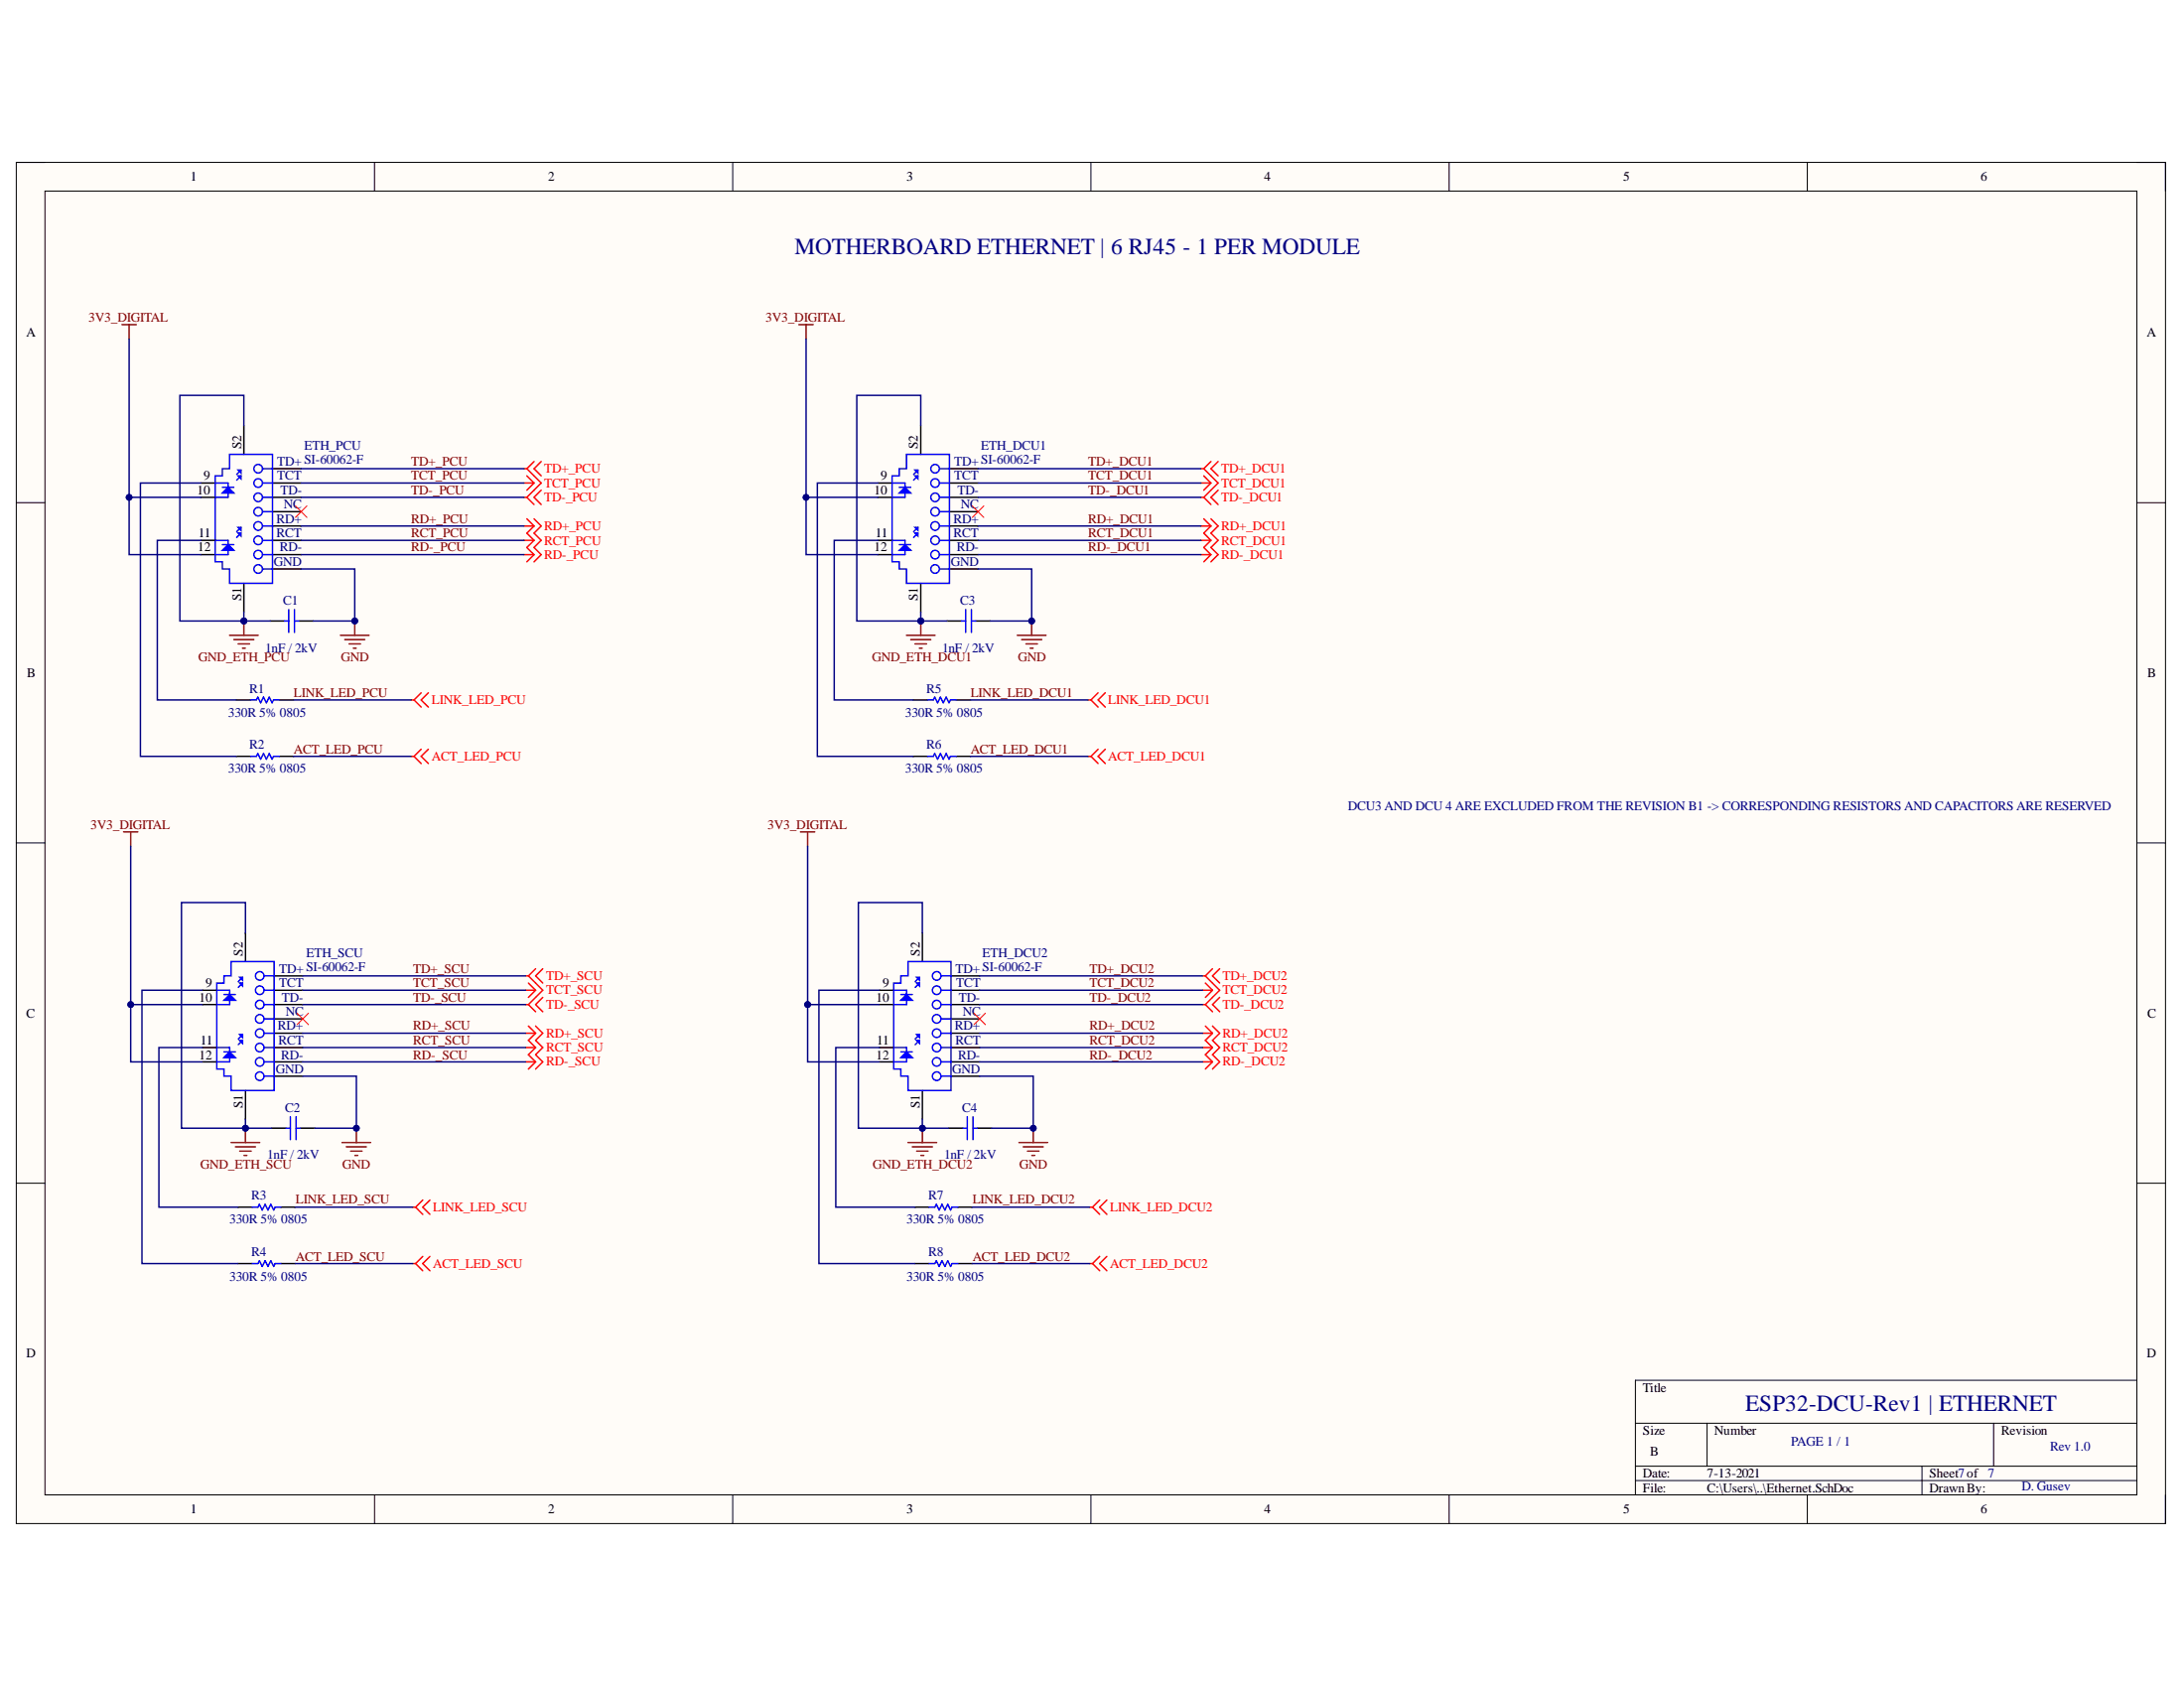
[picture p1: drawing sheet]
<svg xmlns="http://www.w3.org/2000/svg" width="279mm" height="216mm" viewBox="0 0 279 216" stroke-linecap="round" stroke-linejoin="round" font-family="sans-serif">
<path d="M2.1 20.8h274.9v174.1h-274.9z" fill-rule="evenodd" fill="#fffcf8"/>
<path d="M2.1 20.8h274.9v174.1h-274.9z" fill="none" stroke="#000" stroke-width=".13"/>
<path d="M5.8 24.4h267.6v166.8h-267.6z" fill-rule="evenodd" fill="#fffcf8"/>
<g fill="none" stroke="#000" stroke-width=".13">
<path d="M2.1 20.8h3.7M5.8 24.4h267.6v166.8h-267.6zM47.9 20.8v3.6M93.7 20.8v3.6M139.6 20.8v3.6M185.4 20.8v3.6M231.2 20.8v3.6M273.4 20.8h3.6v3.6M2.1 64.3h3.7M273.4 64.3h3.6M2.1 107.8h3.7M273.4 107.8h3.6"/>
<path d="M2.1 151.3h3.7M273.4 151.3h3.6M273.4 176.5h-64.2v14.7M47.9 191.2v3.7M93.7 191.2v3.7M139.6 191.2v3.7M185.4 191.2v3.7M209.2 182h64.2M209.2 187.5h64.2M209.2 189.4h64.2M218.4 182v5.5M231.2 191.2v3.7"/>
<path d="M245.9 187.5v3.7M255 182v5.5M277 191.2v3.7"/>
</g>
<path d="M31.2 54.5v3.6M34.9 59.9h3.6M31.2 74.6v3.7M34.9 72.8h3.6M34.9 70.9h3.6M34.9 69.1h3.6M34.9 67.3h3.6M34.9 61.8h3.6M34.9 63.6h3.6M34.9 65.4h3.6" fill="none" stroke="#000" stroke-width=".19"/>
<g fill="none" stroke="#00f" stroke-width=".19">
<path d="M29.4 58.1h5.5v16.5h-5.5v-1.8h-1v-.9h-.9v-11h.9v-1h1zM33.6 59.9h1.3M28.4 62.3h1.5M33.6 61.8h1.3M33.6 65.4h1.3M33.6 63.6h1.3M33.6 69.1h1.3M33.6 67.3h1.3M33.6 72.8h1.3M33.6 70.9h1.3"/>
<circle cx="33" cy="59.9" r=".55"/>
<circle cx="33" cy="72.8" r=".55"/>
<circle cx="33" cy="65.4" r=".55"/>
<circle cx="33" cy="70.9" r=".55"/>
<circle cx="33" cy="61.8" r=".55"/>
<circle cx="33" cy="67.3" r=".55"/>
<circle cx="33" cy="63.6" r=".55"/>
<circle cx="33" cy="69.1" r=".55"/>
</g>
<path d="M28.4 63.1l.8-.8 .7 .8z" fill="#00f"/>
<path d="M28.4 63.1l.8-.8 .7 .8zM29.2 61.8v1.8M30.8 60.9l-.5 .5M30.8 60.1l-.5 .6" fill="none" stroke="#00f" stroke-width=".19"/>
<path d="M30.5 60.1h.3v.4z" fill="#00f"/>
<path d="M30.5 60.1h.3v.4z" fill="none" stroke="#00f" stroke-width=".19"/>
<path d="M30.5 60.9h.3v.3z" fill="#00f"/>
<path d="M28.4 69.7h1.5M30.5 60.9h.3v.3z" fill="none" stroke="#00f" stroke-width=".19"/>
<path d="M28.4 70.4l.8-.7 .7 .7z" fill="#00f"/>
<path d="M28.4 70.4l.8-.7 .7 .7zM29.2 69.1v.6M29.2 70.4v.5M30.8 68.2l-.5 .5M30.8 67.5l-.5 .5" fill="none" stroke="#00f" stroke-width=".19"/>
<path d="M30.5 67.5h.3v.3z" fill="#00f"/>
<path d="M30.5 67.5h.3v.3z" fill="none" stroke="#00f" stroke-width=".19"/>
<path d="M30.5 68.2h.3v.4z" fill="#00f"/>
<path d="M27.5 61.8h1.7M27.5 63.6h1.7M27.5 69.1h1.7M27.5 70.9h1.7M30.5 68.2h.3v.4zM36.4 79.4h.5M36.9 78v2.9M37.7 78v2.9M37.7 79.4h.5M32.1 89.5h.7l.2-.3 .3 .7 .4-.7 .4 .7 .3-.7 .4 .7 .2-.4h.7M32.1 96.7h.7l.2-.3 .3 .7 .4-.7 .4 .7 .3-.7 .4 .7 .2-.4h.7" fill="none" stroke="#00f" stroke-width=".19"/>
<path d="M25.7 61.8h1.8M25.7 63.6h1.8M25.7 69.1h1.8M25.7 70.9h1.8M34.6 79.4h1.8M38.2 79.4h1.9M30.2 89.5h1.9M30.2 96.7h1.9M35.7 89.5h1.9M35.7 96.7h1.9" fill="none" stroke="#000" stroke-width=".19"/>
<path d="M31.2 79.4v1.9M29.4 81.3h3.6M29.9 81.8h2.6M30.5 82.4h1.4M31 82.9h.4" fill="none" stroke="#800000" stroke-width=".19"/>
<circle cx="31.2" cy="79.4" r=".37" fill="#000080"/>
<circle cx="31.2" cy="79.4" r=".37" fill="none" stroke="#000080" stroke-width=".13"/>
<path d="M45.4 79.4v1.9M43.6 81.3h3.6M44.1 81.8h2.6M44.7 82.4h1.4M45.2 82.9h.4" fill="none" stroke="#800000" stroke-width=".19"/>
<circle cx="45.4" cy="79.4" r=".37" fill="#000080"/>
<circle cx="45.4" cy="79.4" r=".37" fill="none" stroke="#000080" stroke-width=".13"/>
<path d="M37.8 64.7l1.5 1.5M39.3 64.7l-1.5 1.5" fill="none" stroke="#f00" stroke-width=".13"/>
<path d="M15.6 41.5h1.8M16.5 41.5v1.9" fill="none" stroke="#800000" stroke-width=".19"/>
<g fill="none" stroke="#f00" stroke-width=".19">
<path d="M67 59.9h.4M67.4 59.9l1.8 1.9-1.8 1.8M68.3 59l-.9 .9M69.2 59l-.9 .9 .9 1M67 61.8h1.3M67 63.6h.4M67 67.3h1.3M67 69.1h1.3M67 70.9h1.3M67.4 60.9l.9 .9M67.4 63.6l.9 .9M67.4 66.4l.9 .9"/>
<path d="M68.3 61.8l-.9 .9M68.3 67.3l-.9 .9 .9 .9M68.3 66.4l.9 .9-.9 .9 .9 .9-.9 .9 .9 .9-.9 1M68.3 69.1l-.9 .9 .9 .9M68.3 70.9l-.9 1M69.2 62.7l-.9 .9 .9 .9M52.6 89.5h.4M52.6 96.7h.4M53 89.5l.9 .9M53 96.7l.9 1M53.9 88.6l-.9 .9M53.9 95.8l-.9 .9"/>
<path d="M54.8 88.6l-.9 .9 .9 .9M54.8 95.8l-.9 .9 .9 1"/>
</g>
<path d="M31.4 119.3v3.7M31.4 139.5v3.6M35.1 137.6h3.6M35.1 135.8h3.6M35.1 134h3.6M35.1 132.2h3.6M35.1 126.7h3.6M35.1 128.5h3.6M35.1 124.8h3.6M35.1 130.3h3.6" fill="none" stroke="#000" stroke-width=".19"/>
<g fill="none" stroke="#00f" stroke-width=".19">
<path d="M28.7 127.2h1.4M29.6 123h5.5v16.5h-5.5v-1.9h-.9v-.9h-1v-11h1v-.9h.9zM33.8 126.7h1.3M33.8 130.3h1.3M33.8 128.5h1.3M33.8 124.8h1.3M33.8 134h1.3M33.8 132.2h1.3M33.8 137.6h1.3M33.8 135.8h1.3"/>
<circle cx="33.2" cy="137.6" r=".55"/>
<circle cx="33.2" cy="132.2" r=".55"/>
<circle cx="33.2" cy="134" r=".55"/>
<circle cx="33.2" cy="124.8" r=".55"/>
<circle cx="33.2" cy="135.8" r=".55"/>
<circle cx="33.2" cy="130.3" r=".55"/>
<circle cx="33.2" cy="128.5" r=".55"/>
<circle cx="33.2" cy="126.7" r=".55"/>
</g>
<path d="M29.4 127.2l.7 .7h-1.4z" fill="#00f"/>
<path d="M29.4 127.2l.7 .7h-1.4zM29.4 126.7v1.8M31 125.7l-.5 .6M31 125l-.5 .6" fill="none" stroke="#00f" stroke-width=".19"/>
<path d="M30.7 125h.3v.4z" fill="#00f"/>
<path d="M30.7 125h.3v.4z" fill="none" stroke="#00f" stroke-width=".19"/>
<path d="M30.7 125.7h.3v.4z" fill="#00f"/>
<path d="M28.7 134.5h1.4M30.7 125.7h.3v.4z" fill="none" stroke="#00f" stroke-width=".19"/>
<path d="M29.4 134.5l.7 .8h-1.4z" fill="#00f"/>
<path d="M29.4 134.5l.7 .8h-1.4zM29.4 134v.5M29.4 135.3v.5M31 133.1l-.5 .5M31 132.3l-.5 .6" fill="none" stroke="#00f" stroke-width=".19"/>
<path d="M30.7 132.3h.3v.4z" fill="#00f"/>
<path d="M30.7 132.3h.3v.4z" fill="none" stroke="#00f" stroke-width=".19"/>
<path d="M30.7 133.1h.3v.3z" fill="#00f"/>
<path d="M27.7 126.7h1.7M27.7 128.5h1.7M27.7 134h1.7M27.7 135.8h1.7M30.7 133.1h.3v.3zM32.3 154.4h.7l.2-.4 .3 .8 .4-.8 .4 .8 .3-.8 .4 .8 .2-.4h.7M36.6 144.3h.5M37.1 142.8v3M37.9 142.8v3M37.9 144.3h.5M32.3 161.6h.7l.2-.4 .3 .8 .4-.8 .4 .8 .3-.8 .4 .8 .2-.4h.7" fill="none" stroke="#00f" stroke-width=".19"/>
<path d="M25.9 126.7h1.8M25.9 128.5h1.8M25.9 134h1.8M25.9 135.8h1.8M30.4 154.4h1.9M34.8 144.3h1.8M35.9 154.4h1.9M38.4 144.3h1.9M30.4 161.6h1.9M35.9 161.6h1.9" fill="none" stroke="#000" stroke-width=".19"/>
<path d="M29.6 146.1h3.6M30.1 146.7h2.6M30.7 147.2h1.4M31.2 147.8h.4M31.4 144.3v1.8" fill="none" stroke="#800000" stroke-width=".19"/>
<circle cx="31.4" cy="144.3" r=".37" fill="#000080"/>
<circle cx="31.4" cy="144.3" r=".37" fill="none" stroke="#000080" stroke-width=".13"/>
<path d="M43.8 146.1h3.6M44.3 146.7h2.6M44.9 147.2h1.4M45.4 147.8h.4M45.6 144.3v1.8" fill="none" stroke="#800000" stroke-width=".19"/>
<circle cx="45.6" cy="144.3" r=".37" fill="#000080"/>
<circle cx="45.6" cy="144.3" r=".37" fill="none" stroke="#000080" stroke-width=".13"/>
<path d="M38 129.6l1.5 1.5M39.5 129.6l-1.5 1.5" fill="none" stroke="#f00" stroke-width=".13"/>
<path d="M15.8 106.4h1.8M16.7 106.4v1.8" fill="none" stroke="#800000" stroke-width=".19"/>
<g fill="none" stroke="#f00" stroke-width=".19">
<path d="M67.2 124.8h.4M67.2 126.7h1.3M67.2 128.5h.4M67.2 132.2h1.3M67.2 134h1.3M67.2 135.8h1.3M67.6 124.8l1.8 1.9-1.8 1.8M67.6 125.7l.9 1M67.6 128.5l.9 .9M67.6 131.2l.9 1M68.5 123.9l-.9 .9M68.5 126.7l-.9 .9"/>
<path d="M68.5 132.2l-.9 .9 .9 .9M68.5 131.2l.9 1-.9 .9 .9 .9-.9 .9 .9 .9-.9 .9M68.5 134l-.9 .9 .9 .9M68.5 135.8l-.9 .9M69.4 123.9l-.9 .9 .9 .9M69.4 127.6l-.9 .9 .9 .9M52.8 154.4h.4M53.2 154.4l.9 .9M54.1 153.5l-.9 .9M55 153.5l-.9 .9 .9 .9M52.8 161.6h.4M53.2 161.6l.9 .9"/>
<path d="M54.1 160.7l-.9 .9M55 160.7l-.9 .9 .9 .9"/>
</g>
<path d="M16.5 63.6v7.3h9.2" fill="none" stroke="#000080" stroke-width=".19"/>
<circle cx="16.5" cy="63.6" r=".37" fill="#000080"/>
<circle cx="16.5" cy="63.6" r=".37" fill="none" stroke="#000080" stroke-width=".13"/>
<path d="M16.5 43.4v20.2h9.2" fill="none" stroke="#000080" stroke-width=".19"/>
<circle cx="16.5" cy="63.6" r=".37" fill="#000080"/>
<circle cx="16.5" cy="63.6" r=".37" fill="none" stroke="#000080" stroke-width=".13"/>
<path d="M31.2 54.5v-3.9h-8.2v28.8h8.2M25.7 61.8h-7.7v34.9h12.2M25.7 69.1h-5.6v20.4h10.1" fill="none" stroke="#000080" stroke-width=".19"/>
<circle cx="31.2" cy="79.4" r=".37" fill="#000080"/>
<circle cx="31.2" cy="79.4" r=".37" fill="none" stroke="#000080" stroke-width=".13"/>
<path d="M31.2 78.3v1.1h3.4" fill="none" stroke="#000080" stroke-width=".19"/>
<circle cx="31.2" cy="79.4" r=".37" fill="#000080"/>
<circle cx="31.2" cy="79.4" r=".37" fill="none" stroke="#000080" stroke-width=".13"/>
<path d="M38.5 72.8h6.9v6.6h-5.3M37.6 96.7h15M37.6 89.5h15" fill="none" stroke="#000080" stroke-width=".19"/>
<circle cx="45.4" cy="79.4" r=".37" fill="#000080"/>
<circle cx="45.4" cy="79.4" r=".37" fill="none" stroke="#000080" stroke-width=".13"/>
<path d="M38.5 59.9h28.5M38.5 61.8h28.5M38.5 63.6h28.5M38.5 67.3h28.5M38.5 69.1h28.5M38.5 70.9h28.5M16.7 128.5v7.3h9.2" fill="none" stroke="#000080" stroke-width=".19"/>
<circle cx="16.7" cy="128.5" r=".37" fill="#000080"/>
<circle cx="16.7" cy="128.5" r=".37" fill="none" stroke="#000080" stroke-width=".13"/>
<path d="M16.7 108.2v20.3h9.2" fill="none" stroke="#000080" stroke-width=".19"/>
<circle cx="16.7" cy="128.5" r=".37" fill="#000080"/>
<circle cx="16.7" cy="128.5" r=".37" fill="none" stroke="#000080" stroke-width=".13"/>
<path d="M31.4 119.3v-3.9h-8.2v28.9h8.2M25.9 126.7h-7.7v34.9h12.2M25.9 134h-5.6v20.4h10.1" fill="none" stroke="#000080" stroke-width=".19"/>
<circle cx="31.4" cy="144.3" r=".37" fill="#000080"/>
<circle cx="31.4" cy="144.3" r=".37" fill="none" stroke="#000080" stroke-width=".13"/>
<path d="M31.4 143.1v1.2h3.4" fill="none" stroke="#000080" stroke-width=".19"/>
<circle cx="31.4" cy="144.3" r=".37" fill="#000080"/>
<circle cx="31.4" cy="144.3" r=".37" fill="none" stroke="#000080" stroke-width=".13"/>
<path d="M38.7 137.6h6.9v6.7h-5.3M37.8 154.4h15M37.8 161.6h15" fill="none" stroke="#000080" stroke-width=".19"/>
<circle cx="45.6" cy="144.3" r=".37" fill="#000080"/>
<circle cx="45.6" cy="144.3" r=".37" fill="none" stroke="#000080" stroke-width=".13"/>
<path d="M38.7 124.8h28.5M38.7 126.7h28.5M38.7 128.5h28.5M38.7 132.2h28.5M38.7 134h28.5M38.7 135.8h28.5" fill="none" stroke="#000080" stroke-width=".19"/>
<path d="M117.8 54.5v3.6M121.5 59.9h3.6M117.8 74.6v3.7M121.5 72.8h3.6M121.5 70.9h3.6M121.5 69.1h3.6M121.5 67.3h3.6M121.5 61.8h3.6M121.5 63.6h3.6M121.5 65.4h3.6" fill="none" stroke="#000" stroke-width=".19"/>
<g fill="none" stroke="#00f" stroke-width=".19">
<path d="M116 58.1h5.5v16.5h-5.5v-1.8h-1v-.9h-.9v-11h.9v-1h1zM120.2 59.9h1.3M115 62.3h1.5M120.2 61.8h1.3M120.2 65.4h1.3M120.2 63.6h1.3M120.2 69.1h1.3M120.2 67.3h1.3M120.2 72.8h1.3M120.2 70.9h1.3"/>
<circle cx="119.6" cy="59.9" r=".55"/>
<circle cx="119.6" cy="65.4" r=".55"/>
<circle cx="119.6" cy="72.8" r=".55"/>
<circle cx="119.6" cy="70.9" r=".55"/>
<circle cx="119.6" cy="61.8" r=".55"/>
<circle cx="119.6" cy="67.3" r=".55"/>
<circle cx="119.6" cy="63.6" r=".55"/>
<circle cx="119.6" cy="69.1" r=".55"/>
</g>
<path d="M115 63.1l.8-.8 .7 .8z" fill="#00f"/>
<path d="M115 63.1l.8-.8 .7 .8zM115.8 61.8v1.8M117.4 60.9l-.5 .5M117.4 60.1l-.5 .6" fill="none" stroke="#00f" stroke-width=".19"/>
<path d="M117.1 60.1h.3v.4z" fill="#00f"/>
<path d="M117.1 60.1h.3v.4z" fill="none" stroke="#00f" stroke-width=".19"/>
<path d="M117.1 60.9h.3v.3z" fill="#00f"/>
<path d="M115 69.7h1.5M117.1 60.9h.3v.3z" fill="none" stroke="#00f" stroke-width=".19"/>
<path d="M115 70.4l.8-.7 .7 .7z" fill="#00f"/>
<path d="M115 70.4l.8-.7 .7 .7zM115.8 69.1v.6M115.8 70.4v.5M117.4 68.2l-.5 .5M117.4 67.5l-.5 .5" fill="none" stroke="#00f" stroke-width=".19"/>
<path d="M117.1 67.5h.3v.3z" fill="#00f"/>
<path d="M117.1 67.5h.3v.3z" fill="none" stroke="#00f" stroke-width=".19"/>
<path d="M117.1 68.2h.3v.4z" fill="#00f"/>
<path d="M114.1 61.8h1.7M114.1 63.6h1.7M114.1 69.1h1.7M114.1 70.9h1.7M117.1 68.2h.3v.4zM123 79.4h.5M123.5 78v2.9M124.3 78v2.9M124.3 79.4h.5M118.7 89.5h.7l.2-.3 .3 .7 .4-.7 .4 .7 .3-.7 .4 .7 .2-.4h.7M118.7 96.7h.7l.2-.3 .3 .7 .4-.7 .4 .7 .3-.7 .4 .7 .2-.4h.7" fill="none" stroke="#00f" stroke-width=".19"/>
<path d="M112.3 61.8h1.8M112.3 63.6h1.8M112.3 69.1h1.8M112.3 70.9h1.8M121.2 79.4h1.8M124.8 79.4h1.9M116.8 89.5h1.9M116.8 96.7h1.9M122.3 89.5h1.9M122.3 96.7h1.9" fill="none" stroke="#000" stroke-width=".19"/>
<path d="M117.8 79.4v1.9M116 81.3h3.6M116.5 81.8h2.6M117.1 82.4h1.4M117.6 82.9h.4" fill="none" stroke="#800000" stroke-width=".19"/>
<circle cx="117.8" cy="79.4" r=".37" fill="#000080"/>
<circle cx="117.8" cy="79.4" r=".37" fill="none" stroke="#000080" stroke-width=".13"/>
<path d="M132 79.4v1.9M130.1 81.3h3.7M130.7 81.8h2.6M131.2 82.4h1.5M131.8 82.9h.4" fill="none" stroke="#800000" stroke-width=".19"/>
<circle cx="132" cy="79.4" r=".37" fill="#000080"/>
<circle cx="132" cy="79.4" r=".37" fill="none" stroke="#000080" stroke-width=".13"/>
<path d="M124.4 64.7l1.5 1.5M125.9 64.7l-1.5 1.5" fill="none" stroke="#f00" stroke-width=".13"/>
<path d="M102.2 41.5h1.8M103.1 41.5v1.9" fill="none" stroke="#800000" stroke-width=".19"/>
<g fill="none" stroke="#f00" stroke-width=".19">
<path d="M153.6 59.9h.4M154 59.9l1.8 1.9-1.8 1.8M154.9 59l-.9 .9M155.8 59l-.9 .9 .9 1M153.6 61.8h1.3M153.6 63.6h.4M153.6 67.3h1.3M153.6 69.1h1.3M153.6 70.9h1.3M154 60.9l.9 .9M154 63.6l.9 .9M154 66.4l.9 .9"/>
<path d="M154.9 61.8l-.9 .9M154.9 67.3l-.9 .9 .9 .9M154.9 66.4l.9 .9-.9 .9 .9 .9-.9 .9 .9 .9-.9 1M154.9 69.1l-.9 .9 .9 .9M154.9 70.9l-.9 1M155.8 62.7l-.9 .9 .9 .9M139.2 89.5h.4M139.2 96.7h.4M139.6 89.5l.9 .9M139.6 96.7l.9 1M140.5 88.6l-.9 .9M140.5 95.8l-.9 .9"/>
<path d="M141.4 88.6l-.9 .9 .9 .9M141.4 95.8l-.9 .9 .9 1"/>
</g>
<path d="M118 119.3v3.7M118 139.5v3.6M121.7 137.6h3.6M121.7 135.8h3.6M121.7 134h3.6M121.7 132.2h3.6M121.7 126.7h3.6M121.7 128.5h3.6M121.7 124.8h3.6M121.7 130.3h3.6" fill="none" stroke="#000" stroke-width=".19"/>
<g fill="none" stroke="#00f" stroke-width=".19">
<path d="M115.2 127.2h1.5M116.2 123h5.5v16.5h-5.5v-1.9h-1v-.9h-.9v-11h.9v-.9h1zM120.4 126.7h1.3M120.4 130.3h1.3M120.4 128.5h1.3M120.4 124.8h1.3M120.4 134h1.3M120.4 132.2h1.3M120.4 137.6h1.3M120.4 135.8h1.3"/>
<circle cx="119.8" cy="132.2" r=".55"/>
<circle cx="119.8" cy="134" r=".55"/>
<circle cx="119.8" cy="137.6" r=".55"/>
<circle cx="119.8" cy="124.8" r=".55"/>
<circle cx="119.8" cy="130.3" r=".55"/>
<circle cx="119.8" cy="135.8" r=".55"/>
<circle cx="119.8" cy="128.5" r=".55"/>
<circle cx="119.8" cy="126.7" r=".55"/>
</g>
<path d="M115.2 127.9l.8-.7 .7 .7z" fill="#00f"/>
<path d="M115.2 127.9l.8-.7 .7 .7zM116 126.7v1.8M117.6 125.7l-.5 .6M117.6 125l-.5 .6" fill="none" stroke="#00f" stroke-width=".19"/>
<path d="M117.3 125h.3v.4z" fill="#00f"/>
<path d="M117.3 125h.3v.4z" fill="none" stroke="#00f" stroke-width=".19"/>
<path d="M117.3 125.7h.3v.4z" fill="#00f"/>
<path d="M115.2 134.5h1.5M117.3 125.7h.3v.4z" fill="none" stroke="#00f" stroke-width=".19"/>
<path d="M115.2 135.3l.8-.8 .7 .8z" fill="#00f"/>
<path d="M115.2 135.3l.8-.8 .7 .8zM116 134v.5M116 135.3v.5M117.6 133.1l-.5 .5M117.6 132.3l-.5 .6" fill="none" stroke="#00f" stroke-width=".19"/>
<path d="M117.3 132.3h.3v.4z" fill="#00f"/>
<path d="M117.3 132.3h.3v.4z" fill="none" stroke="#00f" stroke-width=".19"/>
<path d="M117.3 133.1h.3v.3z" fill="#00f"/>
<path d="M114.3 126.7h1.7M114.3 128.5h1.7M114.3 134h1.7M114.3 135.8h1.7M117.3 133.1h.3v.3zM118.9 154.4h.7l.2-.4 .3 .8 .4-.8 .4 .8 .3-.8 .4 .8 .2-.4h.7M123.2 144.3h.5M123.7 142.8v3M124.5 142.8v3M124.5 144.3h.5M118.9 161.6h.7l.2-.4 .3 .8 .4-.8 .4 .8 .3-.8 .4 .8 .2-.4h.7" fill="none" stroke="#00f" stroke-width=".19"/>
<path d="M112.5 126.7h1.8M112.5 128.5h1.8M112.5 134h1.8M112.5 135.8h1.8M117 154.4h1.9M121.4 144.3h1.8M122.5 154.4h1.9M125 144.3h1.9M117 161.6h1.9M122.5 161.6h1.9" fill="none" stroke="#000" stroke-width=".19"/>
<path d="M116.2 146.1h3.6M116.7 146.7h2.6M117.3 147.2h1.4M117.8 147.8h.4M118 144.3v1.8" fill="none" stroke="#800000" stroke-width=".19"/>
<circle cx="118" cy="144.3" r=".37" fill="#000080"/>
<circle cx="118" cy="144.3" r=".37" fill="none" stroke="#000080" stroke-width=".13"/>
<path d="M130.4 146.1h3.6M130.9 146.7h2.6M131.5 147.2h1.4M132 147.8h.4M132.2 144.3v1.8" fill="none" stroke="#800000" stroke-width=".19"/>
<circle cx="132.2" cy="144.3" r=".37" fill="#000080"/>
<circle cx="132.2" cy="144.3" r=".37" fill="none" stroke="#000080" stroke-width=".13"/>
<path d="M124.6 129.6l1.5 1.5M126.1 129.6l-1.5 1.5" fill="none" stroke="#f00" stroke-width=".13"/>
<path d="M102.4 106.4h1.8M103.3 106.4v1.8" fill="none" stroke="#800000" stroke-width=".19"/>
<g fill="none" stroke="#f00" stroke-width=".19">
<path d="M153.8 124.8h.4M153.8 126.7h1.3M153.8 128.5h.4M153.8 132.2h1.3M153.8 134h1.3M153.8 135.8h1.3M154.2 124.8l1.8 1.9-1.8 1.8M154.2 125.7l.9 1M154.2 128.5l.9 .9M154.2 131.2l.9 1M155.1 123.9l-.9 .9M155.1 126.7l-.9 .9"/>
<path d="M155.1 132.2l-.9 .9 .9 .9M155.1 131.2l.9 1-.9 .9 .9 .9-.9 .9 .9 .9-.9 .9M155.1 134l-.9 .9 .9 .9M155.1 135.8l-.9 .9M156 123.9l-.9 .9 .9 .9M156 127.6l-.9 .9 .9 .9M139.4 154.4h.4M139.8 154.4l.9 .9M140.7 153.5l-.9 .9M141.6 153.5l-.9 .9 .9 .9M139.4 161.6h.4M139.8 161.6l.9 .9"/>
<path d="M140.7 160.7l-.9 .9M141.6 160.7l-.9 .9 .9 .9"/>
</g>
<path d="M103.1 63.6v7.3h9.2" fill="none" stroke="#000080" stroke-width=".19"/>
<circle cx="103.1" cy="63.6" r=".37" fill="#000080"/>
<circle cx="103.1" cy="63.6" r=".37" fill="none" stroke="#000080" stroke-width=".13"/>
<path d="M103.1 43.4v20.2h9.2" fill="none" stroke="#000080" stroke-width=".19"/>
<circle cx="103.1" cy="63.6" r=".37" fill="#000080"/>
<circle cx="103.1" cy="63.6" r=".37" fill="none" stroke="#000080" stroke-width=".13"/>
<path d="M117.8 54.5v-3.9h-8.2v28.8h8.2M112.3 61.8h-7.7v34.9h12.2M112.3 69.1h-5.6v20.4h10.1" fill="none" stroke="#000080" stroke-width=".19"/>
<circle cx="117.8" cy="79.4" r=".37" fill="#000080"/>
<circle cx="117.8" cy="79.4" r=".37" fill="none" stroke="#000080" stroke-width=".13"/>
<path d="M117.8 78.3v1.1h3.4" fill="none" stroke="#000080" stroke-width=".19"/>
<circle cx="117.8" cy="79.4" r=".37" fill="#000080"/>
<circle cx="117.8" cy="79.4" r=".37" fill="none" stroke="#000080" stroke-width=".13"/>
<path d="M125.1 72.8h6.9v6.6h-5.3M124.2 96.7h15M124.2 89.5h15" fill="none" stroke="#000080" stroke-width=".19"/>
<circle cx="132" cy="79.4" r=".37" fill="#000080"/>
<circle cx="132" cy="79.4" r=".37" fill="none" stroke="#000080" stroke-width=".13"/>
<path d="M125.1 59.9h28.5M125.1 61.8h28.5M125.1 63.6h28.5M125.1 67.3h28.5M125.1 69.1h28.5M125.1 70.9h28.5M103.3 128.5v7.3h9.2" fill="none" stroke="#000080" stroke-width=".19"/>
<circle cx="103.3" cy="128.5" r=".37" fill="#000080"/>
<circle cx="103.3" cy="128.5" r=".37" fill="none" stroke="#000080" stroke-width=".13"/>
<path d="M103.3 108.2v20.3h9.2" fill="none" stroke="#000080" stroke-width=".19"/>
<circle cx="103.3" cy="128.5" r=".37" fill="#000080"/>
<circle cx="103.3" cy="128.5" r=".37" fill="none" stroke="#000080" stroke-width=".13"/>
<path d="M118 119.3v-3.9h-8.2v28.9h8.2M112.5 126.7h-7.7v34.9h12.2M112.5 134h-5.6v20.4h10.1" fill="none" stroke="#000080" stroke-width=".19"/>
<circle cx="118" cy="144.3" r=".37" fill="#000080"/>
<circle cx="118" cy="144.3" r=".37" fill="none" stroke="#000080" stroke-width=".13"/>
<path d="M118 143.1v1.2h3.4" fill="none" stroke="#000080" stroke-width=".19"/>
<circle cx="118" cy="144.3" r=".37" fill="#000080"/>
<circle cx="118" cy="144.3" r=".37" fill="none" stroke="#000080" stroke-width=".13"/>
<path d="M125.3 137.6h6.9v6.7h-5.3M124.4 154.4h15M124.4 161.6h15" fill="none" stroke="#000080" stroke-width=".19"/>
<circle cx="132.2" cy="144.3" r=".37" fill="#000080"/>
<circle cx="132.2" cy="144.3" r=".37" fill="none" stroke="#000080" stroke-width=".13"/>
<path d="M125.3 124.8h28.5M125.3 126.7h28.5M125.3 128.5h28.5M125.3 132.2h28.5M125.3 134h28.5M125.3 135.8h28.5" fill="none" stroke="#000080" stroke-width=".19"/>
<g font-size="3" fill="#000080">
<text x="101.7" y="32.6">MOTHERBOARD ETHERNET | 6 RJ45 - 1 PER MODULE</text>
<text x="223.3" y="180.4">ESP32-DCU-Rev1 | ETHERNET</text>
</g>
<g font-size="1.7">
<text x="24.4" y="23.2">1</text>
<text x="70.1" y="23.2">2</text>
<text x="116" y="23.2">3</text>
<text x="161.7" y="23.2">4</text>
<text x="207.6" y="23.2">5</text>
<text x="253.4" y="23.2">6</text>
<text x="3.4" y="43">A</text>
<text x="274.6" y="43">A</text>
<text x="30.9" y="57.4" transform="rotate(-90 30.9 57.4)">S2</text>
<text x="117.4" y="57.4" transform="rotate(-90 117.4 57.4)">S2</text>
<text x="25.2" y="63.3">10</text>
<text x="26.1" y="61.4">9</text>
<text x="111.8" y="63.3">10</text>
<text x="112.7" y="61.4">9</text>
<text x="25.3" y="70.5">12</text>
<text x="25.4" y="68.7">11</text>
<text x="111.8" y="70.5">12</text>
<text x="112" y="68.7">11</text>
<text x="30.9" y="76.9" transform="rotate(-90 30.9 76.9)">S1</text>
<text x="117.4" y="76.9" transform="rotate(-90 117.4 76.9)">S1</text>
<text x="3.5" y="86.6">B</text>
<text x="274.7" y="86.6">B</text>
<text x="31" y="122.3" transform="rotate(-90 31 122.3)">S2</text>
<text x="117.7" y="122.3" transform="rotate(-90 117.7 122.3)">S2</text>
<text x="3.4" y="130.1">C</text>
<text x="25.5" y="128.1">10</text>
<text x="26.3" y="126.2">9</text>
<text x="112.1" y="128.1">10</text>
<text x="112.9" y="126.2">9</text>
<text x="274.7" y="130.1">C</text>
<text x="25.5" y="135.5">12</text>
<text x="25.6" y="133.6">11</text>
<text x="112.1" y="135.5">12</text>
<text x="112.2" y="133.6">11</text>
<text x="31" y="141.7" transform="rotate(-90 31 141.7)">S1</text>
<text x="117.7" y="141.7" transform="rotate(-90 117.7 141.7)">S1</text>
<text x="3.4" y="173.6">D</text>
<text x="274.6" y="173.6">D</text>
<text x="210.2" y="178">Title</text>
<text x="210.2" y="183.5">Size</text>
<text x="219.3" y="183.5">Number</text>
<text x="256" y="183.5">Revision</text>
<text x="210.2" y="189">Date:</text>
<text x="210.2" y="190.9">File:</text>
<text x="211.1" y="186.2">B</text>
<text x="218.4" y="189">7-13-2021</text>
<text x="218.4" y="190.9">C:\Users\..\Ethernet.SchDoc</text>
<text x="246.8" y="189">Sheet7of</text>
<text x="246.8" y="190.9">DrawnBy:</text>
<text x="24.4" y="193.6">1</text>
<text x="70.1" y="193.6">2</text>
<text x="116" y="193.6">3</text>
<text x="161.7" y="193.6">4</text>
<text x="207.6" y="193.6">5</text>
<text x="253.4" y="193.6">6</text>
</g>
<g font-size="1.7" fill="#800000">
<text x="11.3" y="41.2">3V3_DIGITAL</text>
<text x="97.9" y="41.2">3V3_DIGITAL</text>
<text x="52.6" y="59.5">TD+_PCU</text>
<text x="139.2" y="59.5">TD+_DCU1</text>
<text x="52.6" y="61.4">TCT_PCU</text>
<text x="52.6" y="63.3">TD-_PCU</text>
<text x="139.2" y="61.4">TCT_DCU1</text>
<text x="139.2" y="63.3">TD-_DCU1</text>
<text x="52.6" y="66.9">RD+_PCU</text>
<text x="52.6" y="68.7">RCT_PCU</text>
<text x="52.6" y="70.5">RD-_PCU</text>
<text x="139.2" y="66.9">RD+_DCU1</text>
<text x="139.2" y="68.7">RCT_DCU1</text>
<text x="139.2" y="70.5">RD-_DCU1</text>
<text x="25.4" y="84.6">GND_ETH_PCU</text>
<text x="37.6" y="89.1">LINK_LED_PCU</text>
<text x="43.6" y="84.6">GND</text>
<text x="111.6" y="84.6">GND_ETH_DCU1</text>
<text x="124.2" y="89.1">LINK_LED_DCU1</text>
<text x="130.3" y="84.6">GND</text>
<text x="37.6" y="96.4">ACT_LED_PCU</text>
<text x="124.2" y="96.4">ACT_LED_DCU1</text>
<text x="11.6" y="106">3V3_DIGITAL</text>
<text x="98.2" y="106">3V3_DIGITAL</text>
<text x="52.9" y="124.5">TD+_SCU</text>
<text x="139.4" y="124.5">TD+_DCU2</text>
<text x="52.9" y="126.2">TCT_SCU</text>
<text x="52.9" y="128.1">TD-_SCU</text>
<text x="52.9" y="131.7">RD+_SCU</text>
<text x="139.4" y="126.2">TCT_DCU2</text>
<text x="139.4" y="128.1">TD-_DCU2</text>
<text x="139.4" y="131.7">RD+_DCU2</text>
<text x="52.9" y="133.6">RCT_SCU</text>
<text x="52.9" y="135.5">RD-_SCU</text>
<text x="139.4" y="133.6">RCT_DCU2</text>
<text x="139.4" y="135.5">RD-_DCU2</text>
<text x="25.6" y="149.4">GND_ETH_SCU</text>
<text x="43.8" y="149.4">GND</text>
<text x="111.6" y="149.4">GND_ETH_DCU2</text>
<text x="130.4" y="149.4">GND</text>
<text x="37.8" y="154">LINK_LED_SCU</text>
<text x="124.4" y="154">LINK_LED_DCU2</text>
<text x="37.8" y="161.3">ACT_LED_SCU</text>
<text x="124.4" y="161.3">ACT_LED_DCU2</text>
</g>
<g font-size="1.7" fill="#000080">
<text x="35.4" y="59.5">TD+ SI-60062-F</text>
<text x="38.9" y="57.6">ETH_PCU</text>
<text x="122" y="59.5">TD+ SI-60062-F</text>
<text x="125.5" y="57.6">ETH_DCU1</text>
<text x="35.4" y="61.4">TCT</text>
<text x="35.9" y="63.3">TD-</text>
<text x="36.3" y="65">NC</text>
<text x="122" y="61.4">TCT</text>
<text x="122.5" y="63.3">TD-</text>
<text x="122.9" y="65">NC</text>
<text x="35.4" y="66.9">RD+</text>
<text x="35.4" y="68.7">RCT</text>
<text x="35.8" y="70.5">RD-</text>
<text x="122" y="66.9">RD+</text>
<text x="122" y="68.7">RCT</text>
<text x="122.4" y="70.5">RD-</text>
<text x="35" y="72.4">GND</text>
<text x="36.2" y="77.4">C1</text>
<text x="121.6" y="72.4">GND</text>
<text x="122.8" y="77.4">C3</text>
<text x="33.9" y="83.4">1nF / 2kV</text>
<text x="120.5" y="83.4">1nF / 2kV</text>
<text x="31.9" y="88.6">R1</text>
<text x="118.5" y="88.6">R5</text>
<text x="29.2" y="91.7">330R 5% 0805</text>
<text x="31.9" y="95.8">R2</text>
<text x="115.8" y="91.7">330R 5% 0805</text>
<text x="118.5" y="95.8">R6</text>
<text x="29.2" y="98.9">330R 5% 0805</text>
<text x="115.8" y="98.9">330R 5% 0805</text>
<text x="172.5" y="103.6">DCU3 AND DCU 4 ARE EXCLUDED FROM THE REVISION B1 -&gt; CORRESPONDING RESISTORS AND CAPACITORS ARE RESERVED</text>
<text x="35.7" y="124.5">TD+ SI-60062-F</text>
<text x="39.2" y="122.4">ETH_SCU</text>
<text x="122.2" y="124.5">TD+ SI-60062-F</text>
<text x="125.7" y="122.4">ETH_DCU2</text>
<text x="35.5" y="131.7">RD+</text>
<text x="35.7" y="126.2">TCT</text>
<text x="36" y="128.1">TD-</text>
<text x="36.5" y="130">NC</text>
<text x="122.1" y="131.7">RD+</text>
<text x="122.3" y="126.2">TCT</text>
<text x="122.6" y="128.1">TD-</text>
<text x="123.1" y="130">NC</text>
<text x="35.3" y="137.2">GND</text>
<text x="35.6" y="133.6">RCT</text>
<text x="35.9" y="135.5">RD-</text>
<text x="121.8" y="137.2">GND</text>
<text x="122.2" y="133.6">RCT</text>
<text x="122.6" y="135.5">RD-</text>
<text x="36.5" y="142.2">C2</text>
<text x="123.1" y="142.2">C4</text>
<text x="34.2" y="148.2">1nF / 2kV</text>
<text x="120.8" y="148.2">1nF / 2kV</text>
<text x="32.1" y="153.5">R3</text>
<text x="118.8" y="153.5">R7</text>
<text x="29.3" y="156.5">330R 5% 0805</text>
<text x="32.1" y="160.7">R4</text>
<text x="116" y="156.5">330R 5% 0805</text>
<text x="118.8" y="160.7">R8</text>
<text x="29.3" y="163.8">330R 5% 0805</text>
<text x="116" y="163.8">330R 5% 0805</text>
<text x="229.1" y="184.9">PAGE 1 / 1</text>
<text x="262.3" y="185.6">Rev 1.0</text>
<text x="254.3" y="189">7</text>
<text x="258.6" y="190.7">D. Gusev</text>
</g>
<g font-size="1.7" fill="#f00">
<text x="69.6" y="60.5">TD+_PCU</text>
<text x="69.6" y="62.3">TCT_PCU</text>
<text x="69.6" y="64.2">TD-_PCU</text>
<text x="156.2" y="60.5">TD+_DCU1</text>
<text x="156.2" y="62.3">TCT_DCU1</text>
<text x="156.2" y="64.2">TD-_DCU1</text>
<text x="69.6" y="67.8">RD+_PCU</text>
<text x="69.6" y="69.7">RCT_PCU</text>
<text x="69.6" y="71.5">RD-_PCU</text>
<text x="156.2" y="67.8">RD+_DCU1</text>
<text x="156.2" y="69.7">RCT_DCU1</text>
<text x="156.2" y="71.5">RD-_DCU1</text>
<text x="55.2" y="90.1">LINK_LED_PCU</text>
<text x="141.8" y="90.1">LINK_LED_DCU1</text>
<text x="55.2" y="97.2">ACT_LED_PCU</text>
<text x="141.8" y="97.2">ACT_LED_DCU1</text>
<text x="69.9" y="125.3">TD+_SCU</text>
<text x="156.4" y="125.3">TD+_DCU2</text>
<text x="69.9" y="127.2">TCT_SCU</text>
<text x="69.9" y="129">TD-_SCU</text>
<text x="156.4" y="127.2">TCT_DCU2</text>
<text x="156.4" y="129">TD-_DCU2</text>
<text x="69.9" y="132.7">RD+_SCU</text>
<text x="69.9" y="134.5">RCT_SCU</text>
<text x="69.9" y="136.3">RD-_SCU</text>
<text x="156.4" y="132.7">RD+_DCU2</text>
<text x="156.4" y="134.5">RCT_DCU2</text>
<text x="156.4" y="136.3">RD-_DCU2</text>
<text x="55.4" y="154.9">LINK_LED_SCU</text>
<text x="142" y="154.9">LINK_LED_DCU2</text>
<text x="55.4" y="162.2">ACT_LED_SCU</text>
<text x="142" y="162.2">ACT_LED_DCU2</text>
</g>
</svg>
